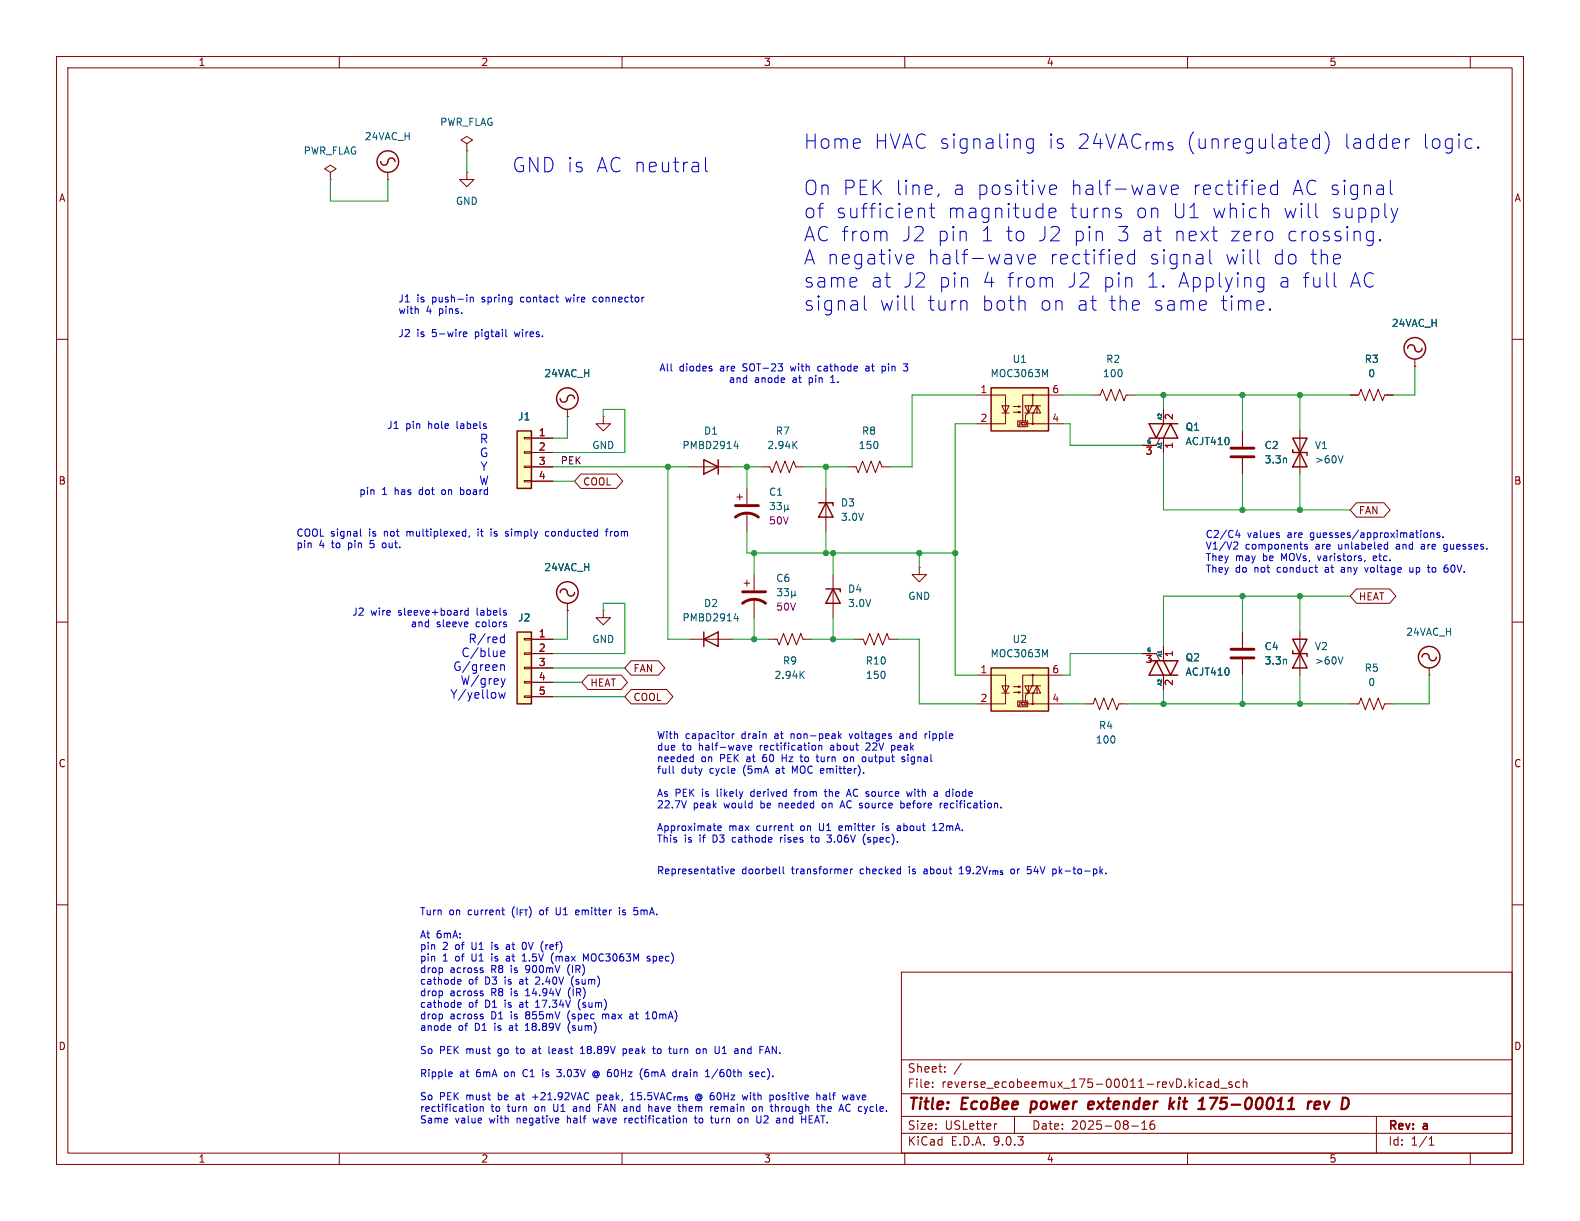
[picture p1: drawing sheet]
<svg xmlns="http://www.w3.org/2000/svg" width="279mm" height="216mm" viewBox="0 0 279 216" stroke-linecap="round" stroke-linejoin="round" font-family="sans-serif">
<g fill="none" stroke="#840000" stroke-width=".18">
<path d="M10 10h259.4v195.9h-259.4zM12 12h255.4v191.9h-255.4zM60 10v2M110 10v2M160 10v2M210 10v2M260 10v2M10 60h2M205.1 77.5l-.6 1.2h-2.6M205.7 72.4v2.5M205.7 77.5v2.5M229.9 76.2v7.6"/>
<path d="M267.4 60h2M10 110h2M100.3 108h.1M100.3 106.7v1.3M106.7 108v1.2h-1.3l1.3 1.3 1.2-1.3h-1.2M106.7 108h.1M151.1 113h1.6l.3 1 .8-2 .8 2 .7-2 .8 2 .7-2 .4 1h1.5M162.6 100.3v1.3h1.2l-1.2 1.3-1.3-1.3h1.3M162.6 100.3h.1M229.9 111.8v7.6M267.4 110h2M10 160h2"/>
<path d="M159.4 171.9h108v32h-108zM267.4 160h2M159.4 197.4h108M159.4 193.4h108M159.4 187.4h108M164.9 192.1v.2M164.9 191.4v.1M167.1 189.4v.2M167.1 188.7v.1M170 188l-1.3 1.9M176.3 198.7l-.3 .1M179.4 197.4v3"/>
<path d="M200.1 199.1h1.2M201.9 199.7h.9M201.9 198.6l.5-.4v1.5M204.1 198.2a.59 .59 0 0 0-.7 .6v.6l.1 .2 .4 .1 .2-.2 .1-.5-.1-.2h-.5l-.2 .2M212.9 191.4l-.5-.1-.3 .3v.4l.2 .2h.6M213.5 191.4h.6v.9M214.1 191.6l-.5 .1a.29 .29 0 0 0-.2 .3 .29 .29 0 0 0 .2 .3l.5-.1M215.5 191.4l-.4-.1-.3 .3v.4l.1 .2h.6M215.5 190.8v1.5M215.9 192.4h1.1M217.9 191.4l-.4-.1-.2 .2 .1 .2 .5 .2v.3h-.6M219.2 191.4l-.4-.1-.3 .3v.4l.1 .2h.6"/>
<path d="M219.9 191.4l.2-.1 .3 .1 .1 .9M219.9 190.8v1.5M243.4 197.4v6.5M60 203.9v2M110 203.9v2M159.4 200.4h108M160 203.9v2M210 203.9v2M252.7 202.5h.9M252.7 201.4l.4-.4v1.5M260 203.9v2"/>
</g>
<g fill="none" stroke="#840000" stroke-width=".4">
<path d="M182.4 194.8l-.2 2M192.5 196l.2 .1 .5-.1M193.4 194.9l-.6-.1-.3 .3M193.4 195.2l-1 .2M207 195.3l.5 .8M207.7 194.8l-.9 .7M208.5 194.8l-.1 1.3M213.9 194.1h1.4l-1.1 2M231.4 194.8l-.2 1.3M232 194.8l-.4 .1-.3 .3M232.4 195.4l1-.2v-.3l-.2-.1-.6 .1-.2 .9 .3 .3 .5-.1M234.2 194.8l.3 1.3 .6-1.3"/>
<path d="M238.4 194.4l-.5-.3h-.4l-.3 2"/>
</g>
<g fill="none" stroke="#840000" stroke-width=".25">
<path d="M203.2 77.5h5.1l-1.3-2.6-1.3 2.6M205.7 74.9l-1.2 2.6-1.3-2.6h5.1M228.6 77.5h2.5l-2.5 5.1h2.5zM228.6 79.5v.5h2.5v.5M99.1 104.8a.67 .67 0 0 1 .7-.6 .67 .67 0 0 1 .6 .8 .64 .64 0 0 0 .7 .4 .64 .64 0 0 0 .5-.6M228.6 113h2.5l-2.5 5.1h2.5zM228.6 115.1v.5h2.5v.5"/>
<circle cx="100.3" cy="104.8" r="1.9"/>
</g>
<path d="M237.5 80.6l-.4 1.3M237.5 116.1l-.4 1.3" fill="none" stroke="#006464" stroke-width=".18"/>
<path d="M91.4 76.2h2.6v10.2h-2.6z" fill="#ffffc2"/>
<g fill="none" stroke="#840000" stroke-width=".25">
<path d="M67.3 28.6a.67 .67 0 0 0 .8 .6 .67 .67 0 0 0 .5-.8 .64 .64 0 0 1 .7-.4 .64 .64 0 0 1 .5 .6M91.4 76.2h2.6v10.2h-2.6zM99.1 70.5a.67 .67 0 0 0 .7 .6 .67 .67 0 0 0 .6-.8 .64 .64 0 0 1 .7-.4 .64 .64 0 0 1 .5 .6M248.9 61.6a.67 .67 0 0 1 .8-.6 .67 .67 0 0 1 .5 .8 .64 .64 0 0 0 .7 .4 .64 .64 0 0 0 .6-.6M124.5 81.3l2.5 1.3-2.5 1.2zM127 81.3v2.5M144.8 88.9h2.5v.5M146 88.9l1.3 2.5h-2.5zM146 104.1h2.6v.5M147.3 104.1l1.3 2.6h-2.6zM251.5 116.2a.67 .67 0 0 1 .7-.6 .67 .67 0 0 1 .6 .8 .64 .64 0 0 0 .7 .4 .64 .64 0 0 0 .5-.6"/>
<circle cx="68.6" cy="28.6" r="1.9"/>
<circle cx="100.3" cy="70.5" r="1.9"/>
<circle cx="250.2" cy="61.6" r="1.9"/>
<circle cx="252.7" cy="116.2" r="1.9"/>
</g>
<g fill="none" stroke="#840000" stroke-width=".18">
<path d="M58.4 30.5l1-.7-1-.6-1 .6 1 .7v1.3M58.4 31.8h.1M68.6 31.8h.1M68.6 30.5v1.3M82.5 25.4l1.1-.6-1.1-.7-1 .7 1 .6v1.3M82.5 26.7h.1M82.5 30.5v1.3h1.3l-1.3 1.2-1.2-1.2h1.2M82.5 30.5h.1M92.7 77.3h1.3v.3h-1.3zM92.7 79.9h1.3v.2h-1.3zM94 77.5h3.8M100.3 73.7h.1"/>
<path d="M100.3 72.4v1.3M106.7 73.7v1.2h1.2l-1.2 1.3-1.3-1.3h1.3M106.7 73.7h.1M193 69.9h1.6l.3-1.1 .8 2.1 .8-2.1 .7 2.1 .8-2.1 .8 2.1 .3-1h1.6M219.7 76.2v2.8M238.8 69.9h1.5l.4-1.1 .7 2.1 .8-2.1 .8 2.1 .7-2.1 .8 2.1 .4-1h1.5M250.2 64.8h.1M250.2 63.5v1.3M92.7 82.4h1.3v.3h-1.3zM92.7 85h1.3v.2h-1.3zM94 80h3.8M94 82.6h3.8"/>
<path d="M94 85.1h3.8M121.9 82.6h7.6M130.3 87.9h1M130.8 87.4v1M132.1 86.4v2.8M132.1 90.7v3.3M134.6 82.6h1.5l.4 1 .8-2.1 .7 2.1 .8-2.1 .8 2.1 .7-2.1 .4 1.1h1.5M146 86.4v7.6M149.9 82.6h1.5l.4 1 .7-2.1 .8 2.1 .8-2.1 .7 2.1 .8-2.1 .4 1.1h1.5M219.7 81v2.8M131.6 103.1h1M132.1 102.6v1"/>
<path d="M133.3 101.6v2.8M133.3 105.9v3.3M147.3 101.6v7.6M252.7 119.4h.1M252.7 118.1v1.3M238.8 124.5h1.5l.4-1.1 .7 2.1 .8-2.1 .8 2.1 .7-2.1 .8 2.1 .4-1h1.5"/>
</g>
<path d="M217.7 79.2h4M130 91.4a3.3 3.3 0 0 1 4.1 0M130 89.4h4.1M217.7 80.8h4M131.3 106.7a3.3 3.3 0 0 1 4.1 0M131.3 104.6h4.1" fill="none" stroke="#840000" stroke-width=".51"/>
<g fill="none" stroke="#006464" stroke-width=".18">
<path d="M129.8 78.9h.8M130.4 78.5v.8M140.4 78.6l.5 .7M140.9 78l-.7 .8M136.2 88.8h.8l-.5 .5 .4 .1v.6l-.2 .1-.5-.1M137.4 88.8h.8l-.4 .5 .3 .1v.6l-.2 .1-.5-.1M138.7 89.9l.2 .2h.2l.2-.2M138.7 89.3v1.2M139.3 89.9l.2 .2M139.3 89.3v.6M227.4 81.1l.1 .8M137.5 104.1h.7l-.4 .5 .4 .1v.5l-.2 .2-.5-.2"/>
<path d="M138.7 104.1h.7l-.4 .5 .4 .1v.5l-.2 .2-.5-.2M140 105.2l.2 .2h.2l.2-.2M140 104.5v1.3M140.6 105.2l.2 .2M140.6 104.5v.7"/>
</g>
<path d="M175.3 118.1h10.1v7.6h-10.1z" fill="#ffffc2"/>
<g fill="none" stroke="#840000" stroke-width=".18">
<path d="M172.7 119.4h5.1v5.1h-5.1M182.6 119.4h-1.8v4.6M188 119.4h-5.4v1.9M201.9 115.6h2.6l.6 1.2M205.7 114.3v2.5M205.7 119.4v2.5M177.2 121.3h1.2l-.6 1.3zM177.2 122.6h1.2M179.2 121.4h1.3l-.4 .1v-.2l.4 .1M179.2 122.4h1.3l-.4 .2v-.3l.4 .1M180 124h1.7v1h-1.7zM181.2 122.6h2.8l-.6-1.3-.6 1.3"/>
<path d="M181.7 124.5h.9M181.9 121.3v1.3l-.5 .3v1.1M182.5 121.3l-.6 1.3-.7-1.3h2.8M182.6 122.6v1.9h5.4M183.4 121.3v1.3"/>
<circle cx="182.6" cy="119.4" r=".13"/>
<circle cx="182.6" cy="124.5" r=".13"/>
</g>
<path d="M175.3 118.1h10.1v7.6h-10.1zM203.2 116.8h5.1l-1.3 2.6-1.3-2.6M205.7 119.4l-1.2-2.6-1.3 2.6h5.1" fill="none" stroke="#840000" stroke-width=".25"/>
<path d="M184.8 115.8l.4-.9v1.2" fill="none" stroke="#006464" stroke-width=".18"/>
<path d="M91.4 111.8h2.6v12.7h-2.6z" fill="#ffffc2"/>
<path d="M91.4 111.8h2.6v12.7h-2.6z" fill="none" stroke="#840000" stroke-width=".25"/>
<path d="M92.7 112.9h1.3v.3h-1.3zM92.7 115.4h1.3v.3h-1.3zM92.7 118h1.3v.2h-1.3zM94 113h3.8M94 115.6h3.8M94 118.1h3.8M92.7 120.5h1.3v.3h-1.3zM92.7 123.1h1.3v.2h-1.3zM94 120.7h3.8M94 123.2h3.8" fill="none" stroke="#840000" stroke-width=".18"/>
<path d="M175.3 68.6h10.1v7.6h-10.1z" fill="#ffffc2"/>
<g fill="none" stroke="#840000" stroke-width=".18">
<path d="M94 77.5h3.8M100.3 73.7h.1M172.7 69.9h5.1v5h-5.1M177.2 71.8h1.2l-.6 1.2zM177.2 73h1.2M179.2 71.9h1.3l-.4 .1v-.2l.4 .1M179.2 72.9h1.3l-.4 .1v-.2l.4 .1M180 74.4h1.7v1h-1.7zM181.2 73h2.8l-.6-1.2-.6 1.2M181.7 74.9h.9M181.9 71.8v1.2l-.5 .4v1M182.5 71.8l-.6 1.2-.7-1.2h2.8"/>
<path d="M182.6 69.9h-1.8v4.5M182.6 73v1.9h5.4M183.4 71.8v1.2M188 69.9h-5.4v1.9M201.9 78.7h2.6M205.7 72.4v2.5M205.7 77.5v2.5M219.7 76.2v2.8M238.8 69.9h1.2M245.1 69.9h1.3M250.2 64.8h.1M94 80h3.8"/>
<path d="M94 82.6h3.8M94 85.1h3.8M102.7 83.8h6.3l1.1 1.3-1.1 1.3h-6.3l-1.1-1.3zM219.7 81v2.8M239.9 88.9h4.8l1.1 1.3-1.1 1.2h-4.8l-1.1-1.2zM94 113h3.8M94 115.6h3.8M94 118.1h3.8M100.3 108h.1M104 119.4h5.9l1.1 1.3-1.1 1.2h-5.9l-1.1-1.2zM111.6 116.8h4.8l1.2 1.3-1.2 1.3h-4.8l-1.1-1.3zM121.9 113h7.6"/>
<path d="M135.9 113h1.5l.4 1 .8-2 .7 2 .8-2 .7 2 .8-2 .4 1h1.5M201.9 115.6h2.6M205.7 114.3v2.5M205.7 119.4v2.5M219.7 111.8v2.8M219.7 116.6v2.8M239.9 104.1h5.8l1.2 1.3-1.2 1.3h-5.8l-1.1-1.3zM94 120.7h3.8M94 123.2h3.8M111.6 121.9h6.3l1.1 1.3-1.1 1.3h-6.3l-1.1-1.3zM191.8 124.5h1.5l.4-1.1 .7 2.1 .8-2.1 .8 2.1 .7-2.1 .8 2.1 .4-1h1.5"/>
<circle cx="182.6" cy="69.8" r=".13"/>
<circle cx="182.6" cy="74.9" r=".13"/>
</g>
<path d="M175.3 68.6h10.1v7.6h-10.1zM124.5 113l2.5-1.2v2.5zM124.5 111.8v2.5" fill="none" stroke="#840000" stroke-width=".25"/>
<path d="M184.8 66.3l.4-1v1.3M227.4 81.1l.1 .8M129.8 109.4h.8M130.4 109v.8M141.7 119.2l.5 .8M142.2 118.7l-.7 .7M227.4 116.6l.1 .8" fill="none" stroke="#006464" stroke-width=".18"/>
<path d="M217.7 116.3h4M217.7 114.8h4" fill="none" stroke="#840000" stroke-width=".51"/>
<g fill="none" stroke="#009600" stroke-width=".18">
<path d="M58.4 31.8v3.8h10.2v-3.8M82.5 26.7v3.8M100.3 73.7v3.8h-2.5M106.7 73.7v-1.3h3.8v7.6h-12.7M172.7 74.9h-3.8v44.5h3.8M172.7 69.9h-11.4v12.7h-3.8M188 74.9h1.2v3.8h12.7M188 69.9h5M200.7 69.9h38.1M205.7 69.9v2.5M219.7 69.9v6.3M229.9 69.9v6.3"/>
<path d="M250.2 64.8v5.1h-3.8M97.8 85.1h3.8M97.8 82.6h24.1M118.1 82.6v30.4h3.8M129.5 82.6h5.1M132.1 94v3.8h36.8M132.1 82.6v3.8M133.3 97.8v3.8M142.2 82.6h7.7M146 82.6v3.8M146 94v3.8M147.3 97.8v3.8"/>
<path d="M162.6 97.8v2.5M205.7 80v10.2h33.1M219.7 83.8v6.4M229.9 83.8v6.4M97.8 118.1h12.7M100.3 108v5h-2.5M106.7 108v-1.3h3.8v8.9h-12.7M129.5 113h6.4M133.3 109.2v3.8M143.5 113h7.6M147.3 109.2v3.8M158.7 113h3.9v11.5h10.1"/>
<path d="M201.9 115.6h-12.7v3.8h-1.2M219.7 105.4v6.4M219.7 119.4v5.1M229.9 105.4v6.4M229.9 119.4v5.1M238.8 105.4h-33.1v8.9M252.7 119.4v5.1h-6.3M97.8 120.7h5.1M97.8 123.2h12.7M188 124.5h3.8M199.4 124.5h39.4M205.7 121.9v2.6"/>
</g>
<g fill="none" stroke="#0000c2" stroke-width=".18">
<path d="M124.8 27.8v2.2l.3 .4M162.5 36.9l.3-.1 .6 .1 .1 .3v1.3M164.3 36.8h1M164.7 36v2.1l.1 .3 .5 .1M166 34.3l-.2 .5M182.7 24.5v2.1a.69 .69 0 0 1-1.1 .4M182.7 24.7l-.7-.2-.5 .5v.7l.3 .4 .2 .1 .7-.1M185.5 37.6l1.2-.2-.1-.5-.7-.1-.4 .4v.9l.1 .3 .3 .1 .7-.1M185.6 33.6l1.2-.3-.1-.5-.7-.1-.4 .4v.9l.1 .3 .3 .1 .7-.1M197.6 36.8l.6 .1M197.6 37.6l.6 .2 .1 .3-.3 .4h-.5M205.1 32.7l.6 1.7 .6-1.7"/>
<path d="M207.2 33.6l1.2-.3-.2-.5-.7-.1-.3 .4v.9l.1 .3 .2 .1 .7-.1M223.6 36.8l.6 .1 .1 .3v1.3M225.9 32.8l-.7-.1-.5 .5v.7l.2 .4 .3 .1 .7-.1M225.9 31.9v2.5M232.7 36v2.1l.3 .4M233.3 24.7l-.7-.2-.5 .5v.7l.3 .4 .2 .1 .7-.1M233.3 23.7v2.5M234.3 23.3a2.91 2.91 0 0 1 0 3.9M245.9 31.9v2.1l.3 .4M246 36.8l.6 1.7M246.6 38.5l-.4 .7M247.2 36.8l-.6 1.7"/>
<path d="M248.6 24.5v1.7M249.3 24.5a.65 .65 0 0 0-.7 .5M260.1 24.5l.2 .2M260.3 26.1l-.2 .1M261.4 26l.1 .1-.1 .1M261.4 26l-.1 .1 .1 .1M261.4 26v.2M81.9 59.1l.7-.1-.1-.3h-.4l-.2 .2 .1 .6h.5M83.2 52.6v.8M83.2 52.7l.1-.1h.3l.1 .8M89.4 58.3v1l.2 .2M100 52.6l.3 .8"/>
<path d="M105.4 52.6h-.4l-.1 .2v.5l.5 .1M152.9 52.3v2.2l.3 .4M156.5 40.9l.3 .4v1.3M160.5 46.6l.2 .1 .7-.1M160.5 45.1l.7-.1 .2 .1 .2 .5-1.3 .2M161.3 52.3v2.2l.4 .4M170.9 53.3l.1 .2v1.4M179.8 45l.6 1.7 .6-1.7M181.2 53.3l.1 .2v1.4M181.9 45.8l1.2-.2-.1-.5-.8-.1-.3 .3v1l.1 .3 .2 .1 .8-.1M185.4 49.1l.6 .1 .1 .2v1.4M200.6 45.1l-.7-.1-.5 .5v.7l.3 .4 .2 .1 .7-.1"/>
<path d="M200.6 44.1v2.6M213 53.2l.2 .1 .1 .5-1.2 .2M213.2 54.7l-.2 .2M213.9 44.1v2.2l.4 .4M214.3 40.9h1M214.7 42.2l.1 .3 .5 .1M222.3 50.3l.5 .5 .7-.2M222.4 44.1v2.2l.4 .4M223.5 49.2l-.7-.1-.5 .5M223.5 49.1v2l-.3 .4M224.6 40.9l.5 .5v.7l-.5 .5M224.6 54.6l.1 .1-.1 .2"/>
<path d="M224.6 54.6l-.1 .1 .1 .2M224.6 54.6v.3M235.9 48.2v2.2l.4 .4M241.7 42.3l.4 .3 .7-.1M242.8 41l-.7-.1-.4 .2M242.8 40.9v2a.69 .69 0 0 1-1.1 .4M244 42.3l.2 .2-.2 .1M244 42.3l-.1 .2 .1 .1M244 42.3v.3M125.9 65.2v.3M144.9 64.8l-.3 .2v.4l.3 .2M146.9 67.6h.7"/>
<path d="M147 66.7h-.1M153.5 64.8h-.4M153.6 65.1h-.3l-.2 .2v.2l.5 .1M156 64.8h.3l.2 .1M156.5 65.5l-.2 .1-.3-.1M159.7 64.3h.8l-.4 .5 .4 .1v.6l-.2 .1-.5-.1M63.7 93.5v1.1l.2 .2M67.7 96.1l-.1 .2 .1 .5M81.4 86.2v1.3M81.4 87.4l.2 .1M81.6 86.6l-.2 .1M82.2 94h.2"/>
<path d="M82.4 93.5v1.3M82.4 94.8h-.2M83 94.8l-.1 .2M84.5 93.5v.2M84.5 94v.8M86.8 93.5v.2M86.8 94v.8M89.4 94.3l.5 .3M89.4 94h.5M89.9 94.6l-.2 .2h-.3M97.1 94h-.4l-.2 .2 .1 .6h.5M107 94h.5"/>
<path d="M107.5 93.5l-.3 .2v1.1M107.9 94v.8M108.1 94l-.2 .2M218.6 95.8l.3 .3-.1 .3-.7 .7h.8M218.8 93.7l-.3 .9h.8M219.1 94.2v.9M226.2 94.7v.3M231.2 96.3h-.3l-.2 .1v.2l.5 .1v.3h-.5M241.4 99.1l-.1 .2M243 98.3l-.2 .2v.5l.2 .1M243.4 98.6l-.6 .1M245.4 97l-.4 .1"/>
<path d="M245.4 95.8v1.3M251.5 96.6l-.2 .2 .2 .3M251.9 94.3l.3-.1 .3 .2-.2 .6h-.4M253 94.3l.2-.1 .3 .1v.8M253 94.2v.9M254.6 94.3l-.3-.1-.2 .2v.2l.5 .1v.3h-.5M255.2 94.9v.2M255.4 97.5h.3M255.7 99.9h.3M255.8 96.3h-.4l-.1 .2 .1 .5 .4 .1M81.8 107.9l-.2 .1M82.8 108l-.4-.1-.2 .3 .1 .5h.5"/>
<path d="M82.8 107.5v1.3M88.5 117.7l.3-.2 .3 .1 .1 1M88.5 113.5l.3 .1h.4M88.5 115.6l.8-.1-.1-.3-.4-.1-.3 .2 .1 .7h.6M88.5 117.5v1.1M88.6 120l.4 1M89.2 112.1v1.5M89.2 112.7l-.4-.1-.3 .2M89.3 120l-.3 1M89.5 110.5v.3M232.5 100.3h.5M232.9 101.2h.1"/>
<path d="M237.3 100.3l-.1 .1M237.3 100.7l-.1 .2 .1 .3M241.3 100.3l.3 .9 .3-.9M249.3 100.3l.1 .8 .3 .1 .2-.1M252.4 100.3h.5M252.8 101.2h.1M255.6 100.4h.2l.3 .2-.1 .5-.4 .1M88.2 122.4l.3 1.1 .3-.8 .3 .8 .2-1.1M89 121l-.2 .4M119 135.5v1l.2 .2M122.5 133.8l.1 .1M122.6 133.4v1.3"/>
<path d="M122.6 134.6l-.1 .1M129.5 129.7v.9M129.8 129.7l-.3 .3M131.9 131.8l-.3 .8M132.3 132.2l.6-.1v-.2l-.4-.1-.2 .2 .1 .6h.5M138.3 133.4v1.3M138.3 134h.7M140.4 140h.5M140.5 136.4l-.4-.9v1.2M140.7 139.6l-.1 1.2M141.5 133.8h.4M141.6 134.5l.3 .2"/>
<path d="M144.1 131.9l.1 .5-.2 .2M144.3 133.8h.5M144.5 134.5l.3 .2M144.8 131.8v.8M144.8 131.9h.1M145.3 131.9v.7M145.8 140h.4M145.9 139.5v1.1l.3 .2M148.3 129.3v1.3M148.4 130.1l.4 .5M148.8 129.7l-.5 .5M149.3 134l.1-.2 .4 .2 .1 .4-.2 .2-.3 .1-.1-.1z"/>
<path d="M150.2 129.7l.3 .9M152.9 133.8l.2 .3v.3l-.2 .3M153.8 131.9l-.7 .7h.8M157.7 132.6h.3M157.7 131.8v1.3M159.5 133.9v.3l.5 .1v.2l-.2 .2-.3-.1M159.5 129.7l-.3 .1M159.6 130.1h-.3l-.2 .2 .1 .2 .4 .1M160.3 140l.3 .8 .2-.6 .3 .6 .2-.8M160.6 133.8v.9M163.6 129.7v.9M164 129.7l-.4 .3"/>
<path d="M165.3 140h.4l.1 .8M168.5 139.5v.2M168.5 140v.8M121.4 141.6l-.4 1.3M126.1 146h.5M126.5 146.9h.1M126.9 146.5l.6-.2v-.2l-.4-.1-.2 .2 .1 .6h.5M128.8 153.7l-.3 .8M129.2 154.1l.6-.1v-.3h-.4l-.2 .1 .1 .6h.5M137.9 154.4l.1 .1M138 148.1v.8M138.3 148.1l-.3 .2"/>
<path d="M138.5 153.2v1.1l.2 .2M139.8 146h.4M139.9 146.7l.3 .2M143.3 148.1h.5M143.5 147.6v1.1l.3 .2M145.5 142.1l-.1 .2 .1 .5M146.3 148.9h.6M147 147.6l-.4 .5 .3 .1M148.5 146l-.1 .2v.5l.1 .2M148.7 142.5h.6M149 141.6l-.5 1.3M149 146.3l-.6 .2"/>
<path d="M149.7 153.7l.2 .3-.6 .1M149.7 140.8l.4-1.3 .4 1.3M149.8 154.4l-.1 .1M149.8 140.5h.6M150.4 153.7v.8M150.8 153.7l-.4 .2M152.8 147.7a1.47 1.47 0 0 0 .2 1.7M156.1 145.6v.1M156.1 146v.9M158.7 146.1h.5M158.7 146.8h.5M159.2 146.3l-.5 .2"/>
<path d="M159.3 141.6v1.3M159.3 142.1l.4-.1 .2 .3-.1 .5h-.5M163.5 153.7h-.1M163.5 154l-.2 .2 .2 .3M164.9 146.9h.7M164.9 146l.4-.4v1.3M165.8 140.8h-.5M165.8 140.3h-.5M166.3 142v.9M166.6 142l-.3 .3M167.4 142h-.2l-.2 .2v.6l.4 .1M167.6 142.3l-.6 .1"/>
<path d="M169.6 154.5h.8M169.6 153.6l.4-.4v1.3M181.7 153.2h.6M181.8 153.7h.3l.3 .3M182.4 154.3l-.3 .2h-.3M186.5 153.7l.3 .2v.4l-.3 .2M194.6 154l.4 .5M195 153.7l-.5 .4M195.5 154.4v.1M78.2 171.3v.6M78.2 175.3v.7M78.2 179.4v.6"/>
<path d="M81 174h.5M81 173.2h.3l.2 .3-.6 .1M81 177.3h.3l.2 .3-.6 .1M81 178.1h.5M85.3 171.6l.2 .1-.2 .3M85.3 175.6l.2 .2-.2 .3M85.3 179.7l.2 .2-.2 .3M85.3 171.1l.1 .1M85.3 175.2l.1 .1M85.3 179.3l.1 .1M88.7 160.9h.5M88.9 161.6l.3 .2"/>
<path d="M89.7 167l-.1 .1M89.7 167.4l-.2 .2 .2 .3M89.7 169.5l-.2 .1 .2 .3M89.7 169.1l-.1 .1M92.4 169.9h.7M92.4 169l.3-.3v1.2M92.8 166.6a.68 .68 0 0 0-.5 .7 .68 .68 0 0 0 .5 .6M93 176.1h.7M93.1 175.1l-.1 .1M94.7 178.1h.7M95 177l-.3 .2M95.4 173.3l-.8 .7h.8"/>
<path d="M95.9 168.1l.1 .3M96 166.4l-.1 .3M97.6 169v.9l.3 .5M98.3 160.5v1l.3 .3M100.5 171.1l-.1 .5 .1 .5M100.5 179.1l-.1 .5 .1 .7M100.6 175l-.1 .5 .1 .7M101.1 173.1v.6l.3 .8M102.2 160.9h-.2l-.2 .2 .1 .6 .3 .1M102.3 177.2v.6l.3 .7M102.4 161.2l-.6 .1M104 168.7l-.4 .9-.4-.9v1.2"/>
<path d="M106.6 179.3v.9M106.6 179.4h.1M109.5 160.5v.1M109.5 160.9v.9M111.4 179.4h.5M111.9 179.6l-.4 .1-.2 .2 .2 .3 .4-.1M112.1 160.5h.6M112.3 161h.3l.2 .2M112.8 161.5l-.2 .3h-.3M114.4 169.3l.6 .4-.2 .2h-.4M114.4 179.1l.1-.2v1.3M114.9 169.2l-.3-.1-.2 .2"/>
<path d="M79.5 181.4l.2 .3-.6 .1M79.5 189.5l.4 .1 .1 .2-.7 .2M79.7 182.1l-.2 .1M79.9 190.3l-.4 .1M83.8 195.8l.1-.1 .4 .1 .1 .5-.2 .2h-.3l-.1-.1zM84.9 195.8l.2-.1h.3l.1 .8M84.9 195.7v.8M92.9 182.2h.7M93.1 181.1l-.2 .2M94.2 194h.9M94.3 185.4l-.1 .1M94.3 185.8l-.1 .2 .1 .3"/>
<path d="M96 189.1v.1M96 189.5v.9M97.1 185v1.1l.1 .2M98.5 190.3l.5 .1M98.5 189.1h.7l-.4 .5h.2M100.5 181.3v.8l.3 .6M101.5 195.7h-.1M101.5 196l-.1 .2 .1 .3M102.6 186.3h.8M102.6 185.4l.4-.4v1.3M104.9 197.7l.2 .9M105.6 189.7a.3 .3 0 0 0-.4 .1 .3 .3 0 0 0 0 .4 .3 .3 0 0 0 .4 0"/>
<path d="M105.6 194.4l.4 .1M105.6 193.6v1.3M105.7 189.4a.6 .6 0 0 0-.9 .6 .6 .6 0 0 0 .9 .5M105.8 195.9h.5M106 193.6l-.4 .1M106.4 195.2h-.6v1.3M110.2 185.5l.4-.1 .2 .3-.1 .5h-.5M110.2 185.4v1.3M110.5 197.7v.9M110.9 197.7l-.4 .3M111.5 194.5h.7M111.5 193.6l.4-.4v1.3"/>
<path d="M113.3 190.5l.3 .4M113.6 188.9l-.3 .4M114.2 180.2h.7M114.2 189.2a.99 .99 0 0 0-.1 1.1l.1 .1M114.2 189.6l-.2 .2M114.9 195.7h-.1M115.1 195.7l.2 .2v.6M115.4 185.4h.5M115.8 186.3h.1M116.5 185.4l-.3 .3v.4l.3 .2M119.1 185.4v.7l.4 .2M119.4 189.5l.2 .1"/>
<path d="M119.6 189.1v1.3M119.6 190.3l-.2 .1M120.2 196.5h.2M120.8 195.2v1.3M120.8 197.8l.2-.1 .3 .1 .1 .8M120.8 197.7v.9M121 195.7l-.2 .1M122.8 197.7h.5M123 197.3v1.1l.3 .2M123.6 185.4l.2 .3v.4l-.2 .2M124.3 185.4v.9M124.5 185.4l-.2 .2"/>
<path d="M124.8 190.4h.7M125 189.3l.1-.2v1.3M125.6 197.7h.5M125.9 195.7h-.1M126 198.6h.1M126.6 195.7l-.2 .2v.4l.2 .2h.2M126.9 189.1l-1 1.6M127 196l-.6 .1M127.7 186.3h.8M128.1 185l-.4 .4M130.5 198l.3-.3 .3 .1 .1 .2-.1 .5-.3 .1-.3-.3M131.1 185.6l.4-.2 .2 .2"/>
<path d="M131.1 185.4v.9M132.2 193.6l-.2 .9-.3-.6M133.1 189.6l-.4-.1-.1 .2v.2l.5 .1v.3h-.5M133.2 195.7h.3l.2 .2v.5l-.2 .1h-.3M134.1 189.6l-.3-.1-.2 .2 .1 .6h.4M134.2 189.8l-.6 .2M134.3 195.7v.8M134.4 195.7l-.1 .1M134.6 197.3v1l-.2 .2M135.3 186.3l.4-1.3 .4 1.3M135.4 185.9h.6M136.6 193.7l.2 .2-.2 .5"/>
<path d="M137.3 195.7l.3 .2v.6M137.5 193.6l-.3 .3v.3l.3 .3M138.5 197.7v.9M138.6 197.8h-.1M143.1 197.3v1.3h.6M143.1 197.9h.4M144.5 193.7h.4l.1 .8M145.3 195.8l.2-.1h.3l.1 .8M145.3 195.2v1.3M145.6 193.7h.5M146 194h-.3l-.2 .2 .1 .2 .4 .1M149.8 195.3l.3-.1 .2 .2"/>
<path d="M149.9 193.6l-.2 .9M150.3 196.4l-.2 .1h-.3M150.8 193.6l-.4 .1M150.9 194h-.3l-.2 .2v.2l.5 .1"/>
</g>
<g fill="#009600" stroke="#009600" stroke-width=".18">
<circle cx="147.3" cy="113" r=".46"/>
<circle cx="147.3" cy="97.8" r=".46"/>
<circle cx="133.3" cy="97.8" r=".46"/>
<circle cx="146" cy="97.8" r=".46"/>
<circle cx="133.3" cy="113" r=".46"/>
<circle cx="219.7" cy="105.4" r=".46"/>
<circle cx="219.7" cy="124.5" r=".46"/>
<circle cx="229.9" cy="124.5" r=".46"/>
<circle cx="229.9" cy="105.4" r=".46"/>
<circle cx="205.7" cy="124.5" r=".46"/>
<circle cx="118.1" cy="82.6" r=".46"/>
<circle cx="132.1" cy="82.6" r=".46"/>
<circle cx="146" cy="82.6" r=".46"/>
<circle cx="205.7" cy="69.9" r=".46"/>
<circle cx="229.9" cy="69.9" r=".46"/>
<circle cx="219.7" cy="90.2" r=".46"/>
<circle cx="229.9" cy="90.2" r=".46"/>
<circle cx="219.7" cy="69.9" r=".46"/>
<circle cx="162.6" cy="97.8" r=".46"/>
<circle cx="168.9" cy="97.8" r=".46"/>
</g>
<g font-size="3.5" fill="#0000c2">
<text x="142" y="26.6">Home</text>
<text x="154.4" y="26.6">HVAC signaling</text>
<text x="185" y="26.6">is</text>
<text x="190.2" y="26.6">24VAC_{rms}</text>
<text x="209.4" y="26.6">(unregulated)</text>
<text x="237.2" y="26.6">ladder</text>
<text x="251" y="26.6">logic.</text>
<text x="90.4" y="30.7">GND is</text>
<text x="105.2" y="30.7">AC neutral</text>
<text x="142" y="34.7">On PEK line,</text>
<text x="168.2" y="34.7">a positive</text>
<text x="188.9" y="34.7">half-wave</text>
<text x="210.4" y="34.7">rectified</text>
<text x="228" y="34.7">AC signal</text>
<text x="142" y="38.8">of</text>
<text x="147.6" y="38.8">sufficient</text>
<text x="167.3" y="38.8">magnitude</text>
<text x="188.9" y="38.8">turns</text>
<text x="200.4" y="38.8">on</text>
<text x="206.9" y="38.8">U1 which</text>
<text x="226.4" y="38.8">will</text>
<text x="234.8" y="38.8">supply</text>
<text x="142" y="42.9">AC from</text>
<text x="142" y="47">A negative</text>
<text x="159.2" y="42.9">J2</text>
<text x="163.8" y="47">half-wave</text>
<text x="165.4" y="42.9">pin</text>
<text x="173.1" y="42.9">1 to</text>
<text x="183" y="42.9">J2</text>
<text x="185.3" y="47">rectified</text>
<text x="189.3" y="42.9">pin</text>
<text x="197" y="42.9">3 at</text>
<text x="202.9" y="47">signal</text>
<text x="206.9" y="42.9">next</text>
<text x="216.2" y="47">will</text>
<text x="216.8" y="42.9">zero</text>
<text x="224.7" y="47">do</text>
<text x="226.8" y="42.9">crossing.</text>
<text x="231.1" y="47">the</text>
<text x="142" y="51.1">same</text>
<text x="153.8" y="51.1">at</text>
<text x="159.4" y="51.1">J2</text>
<text x="165.7" y="51.1">pin</text>
<text x="173.4" y="51.1">4 from</text>
<text x="188.2" y="51.1">J2</text>
<text x="194.5" y="51.1">pin</text>
<text x="202.2" y="51.1">1.</text>
<text x="207.7" y="51.1">Applying</text>
<text x="225.4" y="51.1">a full</text>
<text x="237.9" y="51.1">AC</text>
<text x="142" y="55.2">signal</text>
<text x="155.4" y="55.2">will</text>
<text x="163.8" y="55.2">turn</text>
<text x="173.3" y="55.2">both</text>
<text x="183.5" y="55.2">on</text>
<text x="190" y="55.2">at</text>
<text x="195.6" y="55.2">the</text>
<text x="203.4" y="55.2">same</text>
<text x="215.2" y="55.2">time.</text>
</g>
<g font-size="2.8" fill="#840000">
<text x="160.4" y="196.8">Title:</text>
<text x="170.1" y="196.8">EcoBee</text>
<text x="183.1" y="196.8">power</text>
<text x="194.1" y="196.8">extender</text>
<text x="209.2" y="196.8">kit</text>
<text x="215.3" y="196.8">175-00011</text>
<text x="235.3" y="196.8">rev</text>
</g>
<g font-size="2.1" fill="#0000c2">
<text x="84.8" y="78.6">R</text>
<text x="84.8" y="81">G</text>
<text x="84.9" y="83.5">Y</text>
<text x="84.7" y="86">W</text>
<text x="82.8" y="113.9">R/red</text>
<text x="80.1" y="118.9">G/green</text>
<text x="81.5" y="116.4">C/blue</text>
<text x="79.6" y="123.8">Y/yellow</text>
<text x="81.4" y="121.3">W/grey</text>
</g>
<g font-size="2.1" fill="#840000">
<text x="160.4" y="189.9">Sheet:</text>
<text x="160.4" y="192.6">File:</text>
<text x="166.5" y="192.6">reverse_ecobeemux_175-00011-revD.kicad_sch</text>
<text x="160.4" y="202.8">KiCad</text>
<text x="160.4" y="200">Size:</text>
<text x="167.1" y="200">USLetter</text>
<text x="168.1" y="202.8">E.D.A.</text>
<text x="175.7" y="202.8">9.0.3</text>
<text x="182.4" y="200">Date:</text>
<text x="189.4" y="200">2025-08-16</text>
<text x="245.4" y="200.2">Rev:</text>
<text x="245.4" y="202.8">Id:</text>
<text x="249.5" y="202.8">1/1</text>
<text x="251.8" y="200.2">a</text>
</g>
<g font-size="1.8" fill="#840000">
<text x="35" y="11.9">1</text>
<text x="85" y="11.9">2</text>
<text x="135" y="11.9">3</text>
<text x="185" y="11.9">4</text>
<text x="235" y="11.9">5</text>
<text x="10.3" y="35.9">A</text>
<text x="267.7" y="35.9">A</text>
<text x="10.3" y="85.9">B</text>
<text x="103" y="86">COOL</text>
<text x="267.7" y="85.9">B</text>
<text x="240.2" y="91.1">FAN</text>
<text x="240.2" y="106.4">HEAT</text>
<text x="111.9" y="119.1">FAN</text>
<text x="104.3" y="121.6">HEAT</text>
<text x="111.9" y="124.1">COOL</text>
<text x="10.3" y="135.9">C</text>
<text x="267.7" y="135.9">C</text>
<text x="10.3" y="185.9">D</text>
<text x="267.7" y="185.9">D</text>
<text x="35" y="205.8">1</text>
<text x="85" y="205.8">2</text>
<text x="135" y="205.8">3</text>
<text x="185" y="205.8">4</text>
<text x="235" y="205.8">5</text>
</g>
<g font-size="1.8" fill="#006464">
<text x="77.7" y="22.5">PWR_FLAG</text>
<text x="53.6" y="27.5">PWR_FLAG</text>
<text x="64.4" y="25">24VAC_H</text>
<text x="80.5" y="36.4">GND</text>
<text x="246" y="58">24VAC_H</text>
<text x="179" y="64.4">U1</text>
<text x="195.5" y="64.4">R2</text>
<text x="241.2" y="64.4">R3</text>
<text x="96.1" y="66.9">24VAC_H</text>
<text x="175.1" y="66.9">MOC3063M</text>
<text x="194.9" y="66.9">100</text>
<text x="241.9" y="66.9">0</text>
<text x="91.5" y="74.5">J1</text>
<text x="124.4" y="77.1">D1</text>
<text x="137.1" y="77.1">R7</text>
<text x="152.3" y="77.1">R8</text>
<text x="209.6" y="76.4">Q1</text>
<text x="104.6" y="79.6">GND</text>
<text x="120.6" y="79.6">PMBD2914</text>
<text x="135.6" y="79.6">2.94K</text>
<text x="151.8" y="79.6">150</text>
<text x="209.6" y="78.9">ACJT410</text>
<text x="223.5" y="79.6">C2</text>
<text x="223.5" y="82.1">3.3n</text>
<text x="232.4" y="79.6">V1</text>
<text x="232.4" y="82.1">&gt;60V</text>
<text x="135.9" y="87.9">C1</text>
<text x="148.6" y="89.8">D3</text>
<text x="148.6" y="92.3">3.0V</text>
<text x="96.1" y="101.2">24VAC_H</text>
<text x="124.4" y="107.5">D2</text>
<text x="137.2" y="103.1">C6</text>
<text x="149.9" y="105">D4</text>
<text x="149.9" y="107.5">3.0V</text>
<text x="160.5" y="106.3">GND</text>
<text x="91.5" y="110.1">J2</text>
<text x="104.6" y="113.9">GND</text>
<text x="120.6" y="110.1">PMBD2914</text>
<text x="179" y="113.9">U2</text>
<text x="248.5" y="112.6">24VAC_H</text>
<text x="138.4" y="117.7">R9</text>
<text x="153" y="117.7">R10</text>
<text x="175.1" y="116.4">MOC3063M</text>
<text x="209.6" y="119.7">ACJT410</text>
<text x="209.6" y="117.1">Q2</text>
<text x="223.5" y="115.2">C4</text>
<text x="223.5" y="117.7">3.3n</text>
<text x="232.4" y="115.2">V2</text>
<text x="232.4" y="117.7">&gt;60V</text>
<text x="241.2" y="119">R5</text>
<text x="136.8" y="120.2">2.94K</text>
<text x="153" y="120.2">150</text>
<text x="241.9" y="121.5">0</text>
<text x="193.7" y="131.7">100</text>
<text x="194.2" y="129.1">R4</text>
</g>
<g font-size="1.8" fill="#0000c2">
<text x="70.4" y="53.7">J1</text>
<text x="73.7" y="53.7">is</text>
<text x="76.5" y="53.7">push-in</text>
<text x="85.5" y="53.7">spring</text>
<text x="92.5" y="53.7">contact</text>
<text x="100.8" y="53.7">wire</text>
<text x="105.7" y="53.7">connector</text>
<text x="70.4" y="55.7">with</text>
<text x="70.4" y="59.8">J2</text>
<text x="73.7" y="59.8">is</text>
<text x="75.3" y="55.7">4</text>
<text x="76.5" y="59.8">5-wire</text>
<text x="77.7" y="55.7">pins.</text>
<text x="84.3" y="59.8">pigtail</text>
<text x="91.5" y="59.8">wires.</text>
<text x="116.5" y="65.9">All</text>
<text x="120.1" y="65.9">diodes</text>
<text x="127.4" y="65.9">are</text>
<text x="131.6" y="65.9">SOT-23</text>
<text x="140.3" y="65.9">with</text>
<text x="145.3" y="65.9">cathode</text>
<text x="154" y="65.9">at</text>
<text x="157" y="65.9">pin</text>
<text x="128.8" y="67.9">and</text>
<text x="133.4" y="67.9">anode</text>
<text x="140.3" y="67.9">at</text>
<text x="143.3" y="67.9">pin</text>
<text x="147.4" y="67.9">1.</text>
<text x="68.4" y="76.1">J1</text>
<text x="71.7" y="76.1">pin</text>
<text x="75.8" y="76.1">hole</text>
<text x="81" y="76.1">labels</text>
<text x="63.4" y="87.7">pin</text>
<text x="67.5" y="87.7">1</text>
<text x="69.9" y="87.7">has</text>
<text x="74.4" y="87.7">dot</text>
<text x="78.6" y="87.7">on</text>
<text x="82" y="87.7">board</text>
<text x="52.3" y="95.1">COOL signal</text>
<text x="65.4" y="95.1">is</text>
<text x="68.2" y="95.1">not</text>
<text x="72.4" y="95.1">multiplexed,</text>
<text x="85.2" y="95.1">it</text>
<text x="87.7" y="95.1">is</text>
<text x="90.5" y="95.1">simply</text>
<text x="97.7" y="95.1">conducted</text>
<text x="108.6" y="95.1">from</text>
<text x="213.1" y="95.3">C2/C4</text>
<text x="220.6" y="95.3">values</text>
<text x="227.8" y="95.3">are</text>
<text x="232" y="95.3">guesses/approximations.</text>
<text x="52.3" y="97.1">pin</text>
<text x="56.4" y="97.1">4</text>
<text x="58.8" y="97.1">to</text>
<text x="61.8" y="97.1">pin</text>
<text x="65.9" y="97.1">5</text>
<text x="68.3" y="97.1">out.</text>
<text x="213.1" y="97.4">V1/V2</text>
<text x="213.1" y="99.4">They</text>
<text x="213.1" y="101.5">They</text>
<text x="218.4" y="99.4">may</text>
<text x="218.4" y="101.5">do</text>
<text x="220.2" y="97.4">components</text>
<text x="221.9" y="101.5">not</text>
<text x="223.4" y="99.4">be</text>
<text x="226.1" y="101.5">conduct</text>
<text x="226.8" y="99.4">MOVs,</text>
<text x="232.7" y="97.4">are</text>
<text x="233.5" y="99.4">varistors,</text>
<text x="234.8" y="101.5">at</text>
<text x="236.9" y="97.4">unlabeled</text>
<text x="237.8" y="101.5">any</text>
<text x="242.3" y="101.5">voltage</text>
<text x="243.5" y="99.4">etc.</text>
<text x="247.4" y="97.4">and</text>
<text x="250.3" y="101.5">up</text>
<text x="252" y="97.4">are</text>
<text x="253.8" y="101.5">to</text>
<text x="256.2" y="97.4">guesses.</text>
<text x="256.8" y="101.5">60V.</text>
<text x="62.2" y="109.1">J2</text>
<text x="65.5" y="109.1">wire</text>
<text x="70.5" y="109.1">sleeve+board</text>
<text x="72.5" y="111.1">and</text>
<text x="77.2" y="111.1">sleeve</text>
<text x="84.3" y="111.1">colors</text>
<text x="84.6" y="109.1">labels</text>
<text x="116.1" y="130.9">With</text>
<text x="121.2" y="130.9">capacitor</text>
<text x="131.2" y="130.9">drain</text>
<text x="137.2" y="130.9">at</text>
<text x="140.3" y="130.9">non-peak</text>
<text x="150.9" y="130.9">voltages</text>
<text x="160" y="130.9">and</text>
<text x="164.6" y="130.9">ripple</text>
<text x="116.1" y="132.9">due</text>
<text x="116.1" y="135">needed</text>
<text x="116.1" y="137">full</text>
<text x="120.5" y="137">duty</text>
<text x="120.6" y="132.9">to</text>
<text x="123.7" y="132.9">half-wave</text>
<text x="124" y="135">on</text>
<text x="125.6" y="137">cycle</text>
<text x="127.4" y="135">PEK</text>
<text x="131.7" y="137">(5mA</text>
<text x="132.3" y="135">at</text>
<text x="134.6" y="132.9">rectification</text>
<text x="135.3" y="135">60</text>
<text x="137.7" y="137">at</text>
<text x="138.9" y="135">Hz</text>
<text x="140.7" y="137">MOC emitter).</text>
<text x="142.5" y="135">to</text>
<text x="145.5" y="135">turn</text>
<text x="147.3" y="132.9">about</text>
<text x="150.5" y="135">on</text>
<text x="153.8" y="132.9">22V</text>
<text x="153.9" y="135">output</text>
<text x="158.5" y="132.9">peak</text>
<text x="161.2" y="135">signal</text>
<text x="116.1" y="141.1">As PEK</text>
<text x="116.1" y="143.1">22.7V</text>
<text x="122.6" y="143.1">peak</text>
<text x="124.2" y="141.1">is</text>
<text x="127" y="141.1">likely</text>
<text x="128.2" y="143.1">would</text>
<text x="133.2" y="141.1">derived</text>
<text x="134.8" y="143.1">be</text>
<text x="138.2" y="143.1">needed</text>
<text x="141.2" y="141.1">from</text>
<text x="146.1" y="143.1">on</text>
<text x="146.7" y="141.1">the</text>
<text x="149.5" y="143.1">AC source</text>
<text x="150.9" y="141.1">AC source</text>
<text x="160.5" y="143.1">before</text>
<text x="161.9" y="141.1">with</text>
<text x="166.9" y="141.1">a</text>
<text x="167.7" y="143.1">recification.</text>
<text x="169.2" y="141.1">diode</text>
<text x="116.1" y="147.2">Approximate</text>
<text x="116.1" y="149.2">This</text>
<text x="121" y="149.2">is</text>
<text x="123.8" y="149.2">if</text>
<text x="126.3" y="149.2">D3</text>
<text x="128.9" y="147.2">max</text>
<text x="130" y="149.2">cathode</text>
<text x="133.9" y="147.2">current</text>
<text x="138.6" y="149.2">rises</text>
<text x="141.8" y="147.2">on</text>
<text x="144.3" y="149.2">to</text>
<text x="145.3" y="147.2">U1</text>
<text x="147.4" y="149.2">3.06V</text>
<text x="149" y="147.2">emitter</text>
<text x="153.9" y="149.2">(spec).</text>
<text x="156.9" y="147.2">is</text>
<text x="159.7" y="147.2">about</text>
<text x="166.2" y="147.2">12mA.</text>
<text x="116.1" y="154.8">Representative</text>
<text x="131.2" y="154.8">doorbell</text>
<text x="140.1" y="154.8">transformer</text>
<text x="152.4" y="154.8">checked</text>
<text x="161.2" y="154.8">is</text>
<text x="164" y="154.8">about</text>
<text x="170.5" y="154.8">19.2V_{rms}or</text>
<text x="182.9" y="154.8">54V</text>
<text x="187.6" y="154.8">pk-to-pk.</text>
<text x="74.2" y="162">Turn</text>
<text x="74.2" y="166.1">At</text>
<text x="77.2" y="166.1">6mA:</text>
<text x="79.4" y="162">on</text>
<text x="82.9" y="162">current</text>
<text x="90.8" y="162">(I_{FT})</text>
<text x="95.9" y="162">of</text>
<text x="99" y="162">U1</text>
<text x="102.7" y="162">emitter</text>
<text x="110.6" y="162">is</text>
<text x="113.4" y="162">5mA.</text>
<text x="74.2" y="168.2">pin</text>
<text x="74.2" y="170.2">pin</text>
<text x="74.2" y="172.3">drop</text>
<text x="78.2" y="168.2">2</text>
<text x="78.2" y="170.2">1</text>
<text x="79.6" y="172.3">across</text>
<text x="80.6" y="168.2">of</text>
<text x="80.6" y="170.2">of</text>
<text x="83.7" y="168.2">U1</text>
<text x="83.7" y="170.2">U1</text>
<text x="87" y="172.3">R8</text>
<text x="87.4" y="168.2">is</text>
<text x="87.4" y="170.2">is</text>
<text x="90.2" y="168.2">at</text>
<text x="90.2" y="170.2">at</text>
<text x="90.6" y="172.3">is</text>
<text x="93.2" y="168.2">0V</text>
<text x="93.2" y="170.2">1.5V</text>
<text x="93.4" y="172.3">900mV</text>
<text x="96.7" y="168.2">(ref)</text>
<text x="98.5" y="170.2">(max</text>
<text x="101" y="172.3">(IR)</text>
<text x="104.4" y="170.2">MOC3063M</text>
<text x="115.9" y="170.2">spec)</text>
<text x="74.2" y="174.3">cathode</text>
<text x="74.2" y="176.4">drop</text>
<text x="74.2" y="178.4">cathode</text>
<text x="79.6" y="176.4">across</text>
<text x="82.8" y="174.3">of</text>
<text x="82.8" y="178.4">of</text>
<text x="85.9" y="174.3">D3</text>
<text x="85.9" y="178.4">D1</text>
<text x="87" y="176.4">R8</text>
<text x="89.5" y="174.3">is</text>
<text x="89.5" y="178.4">is</text>
<text x="90.6" y="176.4">is</text>
<text x="92.3" y="174.3">at</text>
<text x="92.3" y="178.4">at</text>
<text x="93.4" y="176.4">14.94V</text>
<text x="95.4" y="174.3">2.40V</text>
<text x="95.4" y="178.4">17.34V</text>
<text x="101.1" y="176.4">(IR)</text>
<text x="101.9" y="174.3">(sum)</text>
<text x="103.1" y="178.4">(sum)</text>
<text x="74.2" y="180.4">drop</text>
<text x="74.2" y="182.5">anode</text>
<text x="79.6" y="180.4">across</text>
<text x="81" y="182.5">of</text>
<text x="84.1" y="182.5">D1</text>
<text x="87" y="180.4">D1</text>
<text x="87.7" y="182.5">is</text>
<text x="90.5" y="182.5">at</text>
<text x="90.6" y="180.4">is</text>
<text x="93.4" y="180.4">855mV</text>
<text x="93.6" y="182.5">18.89V</text>
<text x="101" y="180.4">(spec</text>
<text x="101.3" y="182.5">(sum)</text>
<text x="107.4" y="180.4">max</text>
<text x="112.4" y="180.4">at</text>
<text x="115.5" y="180.4">10mA)</text>
<text x="74.2" y="186.6">So</text>
<text x="74.2" y="190.7">Ripple</text>
<text x="77.7" y="186.6">PEK</text>
<text x="81.3" y="190.7">at</text>
<text x="82.6" y="186.6">must</text>
<text x="84.3" y="190.7">6mA</text>
<text x="88.3" y="186.6">go</text>
<text x="89.5" y="190.7">on</text>
<text x="91.8" y="186.6">to</text>
<text x="92.9" y="190.7">C1</text>
<text x="94.8" y="186.6">at</text>
<text x="96.6" y="190.7">is</text>
<text x="97.9" y="186.6">least</text>
<text x="99.4" y="190.7">3.03V</text>
<text x="103.7" y="186.6">18.89V</text>
<text x="105.9" y="190.7">@ 60Hz</text>
<text x="111.4" y="186.6">peak</text>
<text x="114.6" y="190.7">(6mA</text>
<text x="117" y="186.6">to</text>
<text x="120" y="186.6">turn</text>
<text x="120.6" y="190.7">drain</text>
<text x="125" y="186.6">on</text>
<text x="126.7" y="190.7">1/60th</text>
<text x="128.5" y="186.6">U1</text>
<text x="132.2" y="186.6">and</text>
<text x="134.7" y="190.7">sec).</text>
<text x="136.8" y="186.6">FAN.</text>
<text x="74.2" y="194.8">So</text>
<text x="74.2" y="196.8">rectification</text>
<text x="77.7" y="194.8">PEK</text>
<text x="82.6" y="194.8">must</text>
<text x="86.8" y="196.8">to</text>
<text x="88.3" y="194.8">be</text>
<text x="89.9" y="196.8">turn</text>
<text x="91.7" y="194.8">at</text>
<text x="94.8" y="194.8">+21.92VAC</text>
<text x="94.9" y="196.8">on</text>
<text x="98.3" y="196.8">U1</text>
<text x="102" y="196.8">and</text>
<text x="106.4" y="194.8">peak,</text>
<text x="106.7" y="196.8">FAN and</text>
<text x="112.6" y="194.8">15.5VAC_{rms}@ 60Hz</text>
<text x="115.9" y="196.8">have</text>
<text x="121.5" y="196.8">them</text>
<text x="127.3" y="196.8">remain</text>
<text x="133" y="194.8">with</text>
<text x="134.9" y="196.8">on</text>
<text x="138" y="194.8">positive</text>
<text x="138.4" y="196.8">through</text>
<text x="146.5" y="194.8">half</text>
<text x="146.8" y="196.8">the</text>
<text x="151" y="196.8">AC cycle.</text>
<text x="151.3" y="194.8">wave</text>
<text x="74.2" y="198.8">Same</text>
<text x="80.5" y="198.8">value</text>
<text x="86.7" y="198.8">with</text>
<text x="91.7" y="198.8">negative</text>
<text x="100.7" y="198.8">half</text>
<text x="105.6" y="198.8">wave</text>
<text x="111.3" y="198.8">rectification</text>
<text x="124" y="198.8">to</text>
<text x="127" y="198.8">turn</text>
<text x="132" y="198.8">on</text>
<text x="135.5" y="198.8">U2</text>
<text x="139.2" y="198.8">and</text>
<text x="143.8" y="198.8">HEAT.</text>
</g>
<g font-size="1.8" fill="#a90000">
<text x="173.3" y="69.6">1</text>
<text x="186" y="69.6">6</text>
<text x="95.2" y="77.2">1</text>
<text x="173.3" y="74.7">2</text>
<text x="186" y="74.7">4</text>
<text x="207.7" y="74.4" transform="rotate(-90 207.7 74.4)">2</text>
<text x="95.2" y="79.8">2</text>
<text x="95.2" y="82.3">3</text>
<text x="202.5" y="80.7">3</text>
<text x="207.7" y="79.4" transform="rotate(-90 207.7 79.4)">1</text>
<text x="95.2" y="84.8">4</text>
<text x="95.2" y="112.8">1</text>
<text x="95.2" y="115.3">2</text>
<text x="95.2" y="117.9">3</text>
<text x="173.3" y="119.1">1</text>
<text x="186" y="119.1">6</text>
<text x="202.5" y="117.6">3</text>
<text x="207.7" y="116.3" transform="rotate(-90 207.7 116.3)">1</text>
<text x="95.2" y="120.4">4</text>
<text x="95.2" y="122.9">5</text>
<text x="173.3" y="124.2">2</text>
<text x="186" y="124.2">4</text>
<text x="207.7" y="121.4" transform="rotate(-90 207.7 121.4)">2</text>
</g>
<text font-size="1.8" fill="#0f0f0f" x="99.1" y="82.2">PEK</text>
<g font-size="1.8" fill="#840084">
<text x="135.9" y="92.9">50V</text>
<text x="137.2" y="108.2">50V</text>
</g>
<g font-size=".9" fill="#006464">
<text x="205.5" y="74.4" transform="rotate(-90 205.5 74.4)">A2</text>
<text x="202.7" y="78.5">G</text>
<text x="205.5" y="79.5" transform="rotate(-90 205.5 79.5)">A1</text>
<text x="202.7" y="115.3">G</text>
<text x="205.5" y="116.3" transform="rotate(-90 205.5 116.3)">A1</text>
<text x="205.5" y="121.4" transform="rotate(-90 205.5 121.4)">A2</text>
</g>
<g font-size=".7" fill="#840000">
<text x="179.9" y="75.4">ZCD</text>
<text x="179.9" y="124.9">ZCD</text>
</g>
</svg>
